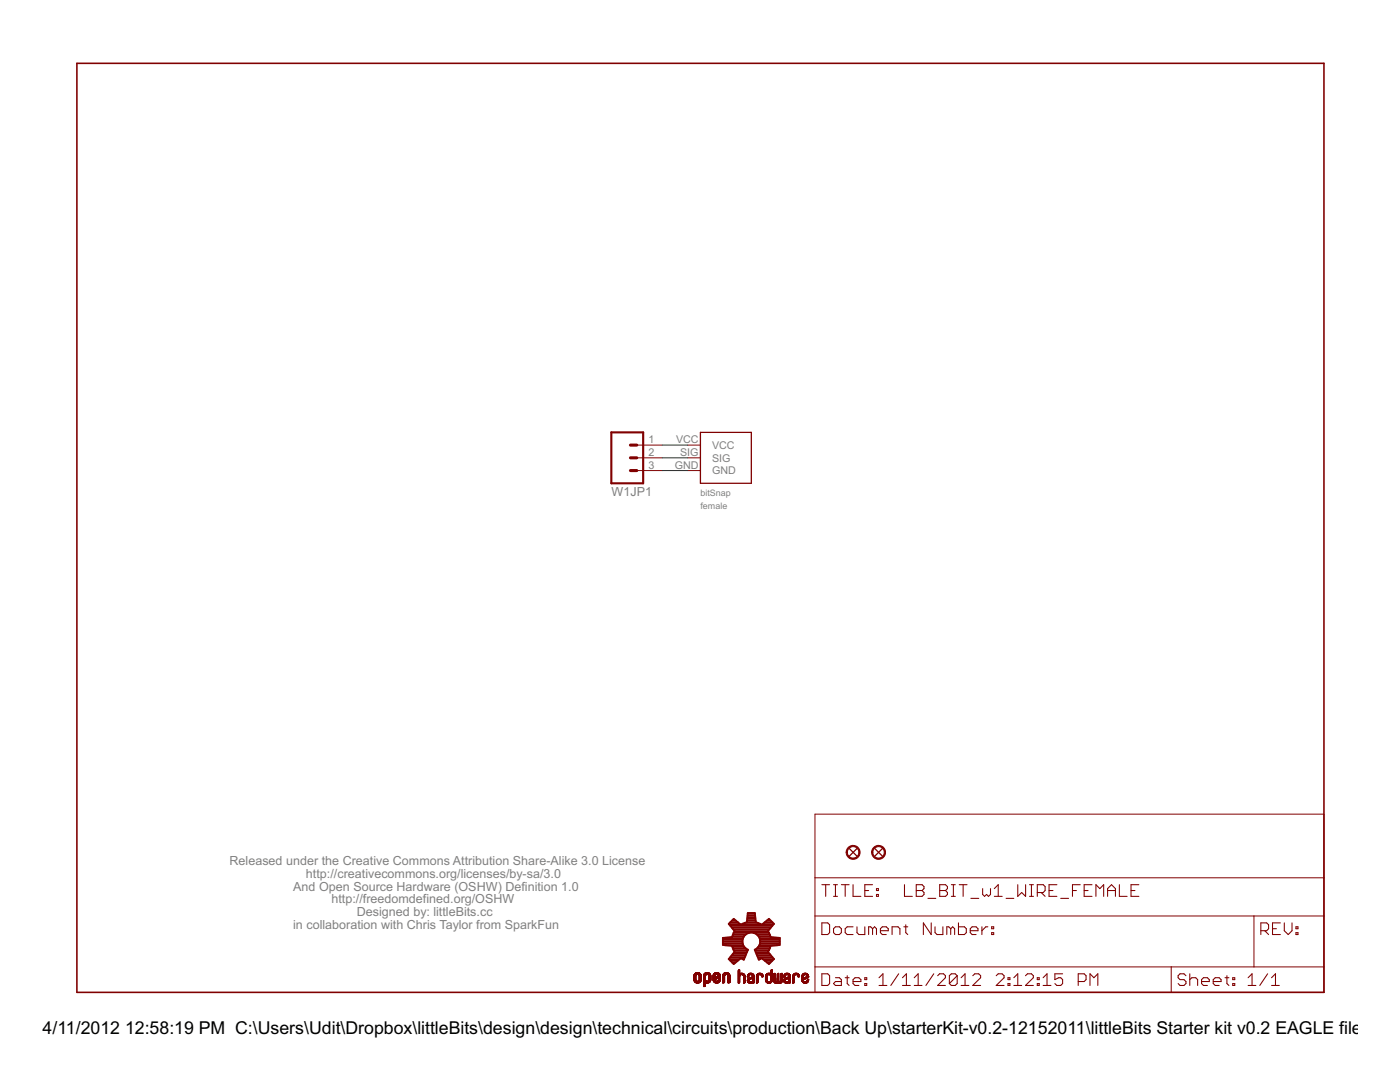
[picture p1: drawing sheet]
<svg xmlns="http://www.w3.org/2000/svg" width="279mm" height="216mm" viewBox="0 0 279 216" stroke-linecap="round" stroke-linejoin="round" font-family="sans-serif">
<path d="M15.3 12.6h248.9v185.4h-248.9z" fill="none" stroke="#800000" stroke-width=".32"/>
<g fill="none" stroke="#800000" stroke-width=".2">
<path d="M127.1 88.8h5.1M127.1 91.4h5.1M127.1 93.9h5.1M137.2 88.8h2.6M137.2 91.4h2.6M137.2 93.9h2.6M162.6 162.5h101.6v35.5h-101.6zM162.6 175.2h101.6M138.5 195.5h.4M138.5 195.4h.4M138.5 195.3h.4M138.5 195.2h.4"/>
<path d="M138.5 195.1h.4M138.5 195h.4M138.5 194.9h.4M138.5 194.8h.4M138.5 195.6h.4M138.5 194.7h.4M138.5 195.7h.6M138.5 195.7h.5M138.5 195.6h.5M138.5 195.8h1.4M138.6 194.4h1.3M138.6 195.8h1.2"/>
<path d="M138.6 194.4h1.2M138.6 195.9h1.2M138.7 194.3h1.1M138.7 196h1M138.7 194.2h1M138.8 196.1h.8M138.8 194.1h.8M138.9 196.1h.7M138.9 194.7h-.4M138.9 194.6h-.4M139 194.6h-.5M139 194.1h.5"/>
<path d="M139 194.5h-.5M139.1 194.1h.3M139.1 196.2h.2M139.1 194.5h-.6M139.3 194.5h.6M139.4 194.5h.5M139.5 195.6h.4M139.5 194.6h.4M139.5 195.5h.4M139.5 194.7h.4M139.6 195.5h.3M139.6 195.4h.3"/>
<path d="M139.6 195.3h.3M139.6 195.2h.3M139.6 195.1h.3M139.6 195h.3M139.6 194.9h.3M139.6 194.8h.3M139.6 194.7h.3M139.8 195.9h-1.2M139.9 195.7h-.5M140.4 196.8h.3M140.4 196.7h.4M140.4 196.6h.4"/>
<path d="M140.4 196.5h.4M140.4 196.4h.4M140.4 196.3h.4M140.4 196.2h.4M140.4 195.9h1.3M140.4 195.8h1.4M140.4 195.7h.6M140.4 195.7h.5M140.4 195.6h.5M140.4 195.6h.4M140.4 195.5h.4M140.4 195.4h.4"/>
<path d="M140.4 195.3h.4M140.4 195.2h.4M140.4 195.1h.4M140.4 195h.4M140.4 194.9h.4M140.4 194.8h.4M140.4 194.7h.4M140.4 196.9h.1M140.4 194.5h.5M140.5 194.4h1.3M140.5 194.3h1.2M140.6 194.3h1.1"/>
<path d="M140.6 194.2h1M140.7 194.2h.9M140.7 196.8h-.3M140.8 194.1h.7M140.8 194.6h-.4M140.9 194.6h-.5M140.9 194.1h.5M141 194.1h.3M141 196.2h.3M141 194.5h-.6M141.2 194.5h.6M141.4 194.5h.4"/>
<path d="M141.4 195.7h.4M141.4 195.6h.4M141.4 194.6h.4M141.4 194.6h.5M141.5 196.1l-1.1 .1M141.5 195.5h.4M141.5 194.7h.4M141.5 195.4h.4M141.5 195.3h.4M141.5 195.2h.4M141.5 195.1h.4M141.5 195h.4"/>
<path d="M141.5 194.9h.4M141.5 194.8h.4M141.5 196.1h-1.1M141.6 196h-1.2M141.8 195.9h-1.4M141.8 195.8h-1.4M141.8 194.4h-1.3M141.8 195.7h-.5M141.9 195.6h-.5M142.3 195.7h.5M142.3 195.6h.5M142.3 195.6h.4"/>
<path d="M142.3 195.5h.4M142.3 195.2h.9M142.3 195h.4M142.3 194.9h.4M142.3 194.8h.4M142.3 194.7h.4M142.3 194.6h.4M142.3 195.7h.6M142.4 195.8h1.3M142.4 195.9h1.3M142.4 194.4h1.3M142.5 194.3l1.2 .1"/>
<path d="M142.5 195.9h1.1M142.5 194.3h1.1M142.5 196h1.1M142.5 194.2h1.1M142.6 196h.9M142.6 194.2h.9M142.6 196.1h.8M142.7 194.1h.7M142.7 196.1h.7M142.7 195.5h-.4M142.8 194.1h.5M142.8 195h.9"/>
<path d="M142.8 194.6h-.5M142.8 195.4l-.5 .1M142.8 194.5h-.5M142.9 196.2h.3M142.9 195.4h-.6M142.9 194.9h.8M142.9 194.1h.3M142.9 194.5h-.6M143 194.9h.7M143 195.3h-.7M143.1 194.8h.6M143.2 194.5h.5"/>
<path d="M143.2 195.3h-.9M143.2 194.8h.5M143.3 195.7h.4M143.3 194.6h.4M143.3 195.6h.4M143.3 194.8h.4M143.3 194.7h.4M143.4 195.5h.3M143.4 195.4h.3M143.4 195.2h-1.1M143.5 195.3h.2M143.5 195.1h-1.2"/>
<path d="M143.6 195.3h.1M143.6 195.1h-1.3M143.7 194.4h-1.3M143.7 195.7h-.5M143.7 195l-1.4 .1M144.2 196h.4M144.2 195.9h.4M144.2 195.8h.4M144.2 195.7h.4M144.2 195.6h.4M144.2 195.5h.4M144.2 195.4h.4"/>
<path d="M144.2 195.3h.4M144.2 195.2h.4M144.2 195.1h.4M144.2 195h.4M144.2 194.9h.4M144.2 194.8h.4M144.2 194.7h.4M144.2 196.1h.3M144.3 194.4h1.3M144.4 194.3h1.1M144.4 194.2h1.1M144.5 194.2h.9"/>
<path d="M144.5 196.1h-.3M144.6 194.1h.7M144.6 196h-.4M144.7 194.6h-.5M144.7 194.6h-.4M144.7 194.1h.5M144.7 194.5h-.4M144.8 194.1h.3M144.8 194.5h-.5M145.1 194.5h.5M145.2 194.5h.4M145.2 194.6h.5"/>
<path d="M145.3 194.7h.4M145.3 196h.4M145.3 195.9h.4M145.3 195.8h.4M145.3 195.7h.4M145.3 195.6h.4M145.3 195.5h.4M145.3 195.4h.4M145.3 195.3h.4M145.3 195.2h.4M145.3 195.1h.4M145.3 195h.4"/>
<path d="M145.3 194.9h.4M145.3 194.8h.4M145.5 196.1h-.2M145.6 196.1h-.3M145.7 196h-.4M147.3 196.2h.1M147.3 196h.3M147.3 195.9h.3M147.3 195.8h.3M147.3 195.7h.3M147.3 195.6h.3M147.3 195.5h.3"/>
<path d="M147.3 195.4h.3M147.3 195.3h.3M147.3 195.2h.3M147.3 195.1h.3M147.3 195h.3M147.3 194.9h.3M147.3 194.8h.3M147.3 194.5h.5M147.3 194.5h1.3M147.3 194.4h1.2M147.3 194.3l1.2 .1M147.3 194.3h1.1"/>
<path d="M147.3 194.2h.4M147.3 194.2h.3M147.3 194.1h.3M147.3 194h.3M147.3 193.9h.3M147.3 193.8h.3M147.3 193.7h.3M147.3 193.6h.3M147.4 193.6h.2M147.4 193.5h.2M147.5 193.5h.1M147.6 196.1l-.3 .1"/>
<path d="M147.6 196.1h-.3M147.6 194.8h-.3M147.7 194.7l-.4 .1M147.7 194.7h-.4M147.7 194.6h-.4M147.7 194.2h.6M147.8 194.6h-.5M147.8 194.2h.5M148.2 194.5h.4M148.3 194.6h.4M148.4 194.7h.3M148.4 194.7l.3 .1"/>
<path d="M148.4 196.2h.1M148.4 196.1h.3M148.4 196h.3M148.4 195.9h.3M148.4 195.8h.3M148.4 195.7h.3M148.4 195.6h.3M148.4 195.5h.3M148.4 195.4h.3M148.4 195.3h.3M148.4 195.2h.3M148.4 195.1h.3"/>
<path d="M148.4 195h.3M148.4 194.9h.3M148.4 194.8h.3M148.7 196.1l-.3 .1M149.1 195.7h.4M149.1 195.7h.3M149.1 195.6h.3M149.1 194.8h.3M149.2 195.8h.3M149.2 195h.1M149.2 194.8h.2M149.2 195.9h.4"/>
<path d="M149.2 195.9h.8M149.2 196h.8M149.3 196h.7M149.3 194.4h1.1M149.3 196.1h.8M149.3 194.4h1M149.4 196.1h.7M149.4 194.9h-.3M149.4 194.3l.9 .1M149.5 195.2h1M149.5 194.3h.7M149.5 195.6h-.4"/>
<path d="M149.5 194.7l-.3 .1M149.5 194.7h-.3M149.5 196.2h.5M149.5 195.5h-.3M149.5 194.6h-.3M149.5 194.2h.6M149.6 195.5h-.4M149.6 195.1h.9M149.6 194.6h-.4M149.6 194.2h.5M149.6 194.5h-.4M149.7 195.4l-.5 .1"/>
<path d="M149.7 195.1h.8M149.7 196.2h-.1M149.8 196.2h.1M149.8 195.4h-.6M149.8 195.9h.2M149.8 195.1h.7M149.9 195.3h-.7M150 195h.5M150 194.5h.4M150.1 194.9h.4M150.1 194.6h.4M150.1 195.3h-.8"/>
<path d="M150.2 194.9h.3M150.2 194.7h.3M150.2 195.3h.3M150.2 194.8h.3M150.2 196.2h.1M150.2 196.1h.3M150.2 196h.3M150.2 195.9h.3M150.2 195.8h.3M150.2 195.7h.3M150.2 195.6h.3M150.2 195.5h.3"/>
<path d="M150.2 195.4h.3M150.4 194.5h-1.1M150.5 196.1l-.3 .1M150.5 195.2h-1.1M151 196.2h.1M151 196h.3M151 195.9h.3M151 195.8h.3M151 195.7h.3M151 195.6h.3M151 195.5h.3M151 195.4h.3"/>
<path d="M151 195.3h.3M151 195.2h.3M151 195.1h.3M151 195h.3M151 194.9h.3M151 194.8h.3M151 194.7h.3M151 194.5h.5M151 194.5h1.2M151.1 194.4h1.1M151.1 194.4h1M151.2 194.4h.9"/>
<path d="M151.2 196.1l-.2 .1M151.2 196.1h-.2M151.3 196h-.3M151.3 194.3h.7M151.3 194.7h-.3M151.3 194.6h-.3M151.4 194.2h.5M151.4 194.6h-.4M151.8 194.5h.4M151.9 194.6h.4M152 194.6h.3M152 194.7h.3"/>
<path d="M152 194.9h.3M152 194.8h.3M152.2 194.9h-.1M152.8 195.6h.3M152.8 195.5h.3M152.8 195.4h.3M152.8 195.3h.3M152.8 195.2h.3M152.8 195.1h.3M152.8 195h.3M152.8 194.9h.3M152.8 194.8h.3"/>
<path d="M152.8 195.7h.3M152.8 194.7h.3M152.8 194.6h.3M152.8 195.8h.4M152.8 195.9h.6M152.9 195.9h1.1M152.9 196h1.1M152.9 194.4h1.2M153 194.4h1.1M153 196h.9M153 194.3h1.1M153 196.1h.9"/>
<path d="M153.1 196.1h.7M153.1 194.8h-.3M153.1 194.3h1M153.1 194.7l-.3 .1M153.2 194.2h.5M153.2 196.2h.5M153.2 194.6h-.4M153.3 194.5h-.5M153.4 196.2h.1M153.5 196.2h.1M153.5 195.9h.6M153.6 194.5h.5"/>
<path d="M153.7 195.8h.4M153.7 194.6h.4M153.8 194.6h.3M153.8 194.7h.3M153.8 195.7h.3M153.8 194.2h.3M153.8 195.6h.3M153.8 195.5h.3M153.8 195.4h.3M153.8 195.3h.3M153.8 195.2h.3M153.8 195.1h.3"/>
<path d="M153.8 195h.3M153.8 194.9h.3M153.8 194.8h.3M153.8 194.1h.3M153.8 194h.3M153.8 193.9h.3M153.8 193.8h.3M153.8 193.7h.3M153.8 193.6h.3M153.9 193.6h.2M153.9 193.5h.2M154.1 193.5h.1"/>
<path d="M154.1 195.7h-.3M154.1 194.5h-1.2M154.4 195.7h.3M154.4 195.6h.3M154.4 195.5h.3M154.4 195.4h.3M154.4 195.3h.3M154.4 195.2h.3M154.4 195.1h.3M154.4 195h.3M154.4 194.9h.3M154.4 194.8h.3"/>
<path d="M154.4 194.7h.3M154.4 194.6h.3M154.4 194.5h.3M154.4 194.4h.3M154.4 195.9h.5M154.4 195.8h.3M154.5 195.9h1.6M154.5 194.3h.2M154.5 196h1.5M154.6 196.1h1.4M154.6 194.2h.1M154.6 196.1h1.3"/>
<path d="M154.7 196.2h.4M154.8 196.2h.1M154.9 196.2h.1M154.9 195.9h.7M155.1 195.8h.3M155.1 195.7h.3M155.1 195.6h.3M155.1 195.5h.3M155.1 195.4h.3M155.1 195.3h.3M155.1 195.2h.3M155.1 195.1h.3"/>
<path d="M155.1 195h.3M155.1 194.9h.3M155.1 194.8h.3M155.1 194.7h.3M155.1 194.6h.3M155.1 194.5h.3M155.1 194.4h.3M155.1 194.3h.3M155.2 194.3h.2M155.3 194.2h.1M155.4 196.2h.4M155.7 196.2h.1"/>
<path d="M155.8 195.8h.3M155.8 195.7h.3M155.8 195.6h.3M155.8 195.5h.3M155.8 195.4h.3M155.8 195.3h.3M155.8 195.2h.3M155.8 195.1h.3M155.8 195h.3M155.8 194.9h.3M155.8 194.8h.3M155.8 194.7h.3"/>
<path d="M155.8 194.6h.3M155.8 194.5h.3M155.8 194.4h.3M155.8 194.3h.3M155.9 194.3h.2M156 194.2h.1M156.1 195.9h-.4M156.4 195.8h.3M156.4 195.7h.3M156.4 195.6h.3M156.4 195.8h.4M156.4 194.8h.3"/>
<path d="M156.4 194.7h.3M156.4 195.9h.5M156.4 195.9h.8M156.4 194.6h.4M156.5 196h.8M156.5 195h-.1M156.5 194.4h1.1M156.6 194.4h1M156.6 196.1h.7M156.6 194.9h-.2M156.6 194.4h.9M156.7 194.9h-.3"/>
<path d="M156.7 194.8h-.3M156.7 195.6h-.3M156.7 195.2h1M156.7 194.3h.8M156.7 194.7h-.3M156.8 196.2h.5M156.8 195.5h-.4M156.8 194.2h.6M156.8 195.1h.9M156.8 194.6h-.3M156.8 194.2h.5M156.9 194.5h-.4"/>
<path d="M157 196.2h.1M157 195.4l-.6 .1M157 195.1h.7M157 195.4h-.5M157.1 195.9h.1M157.1 195.1h.6M157.2 195.3h-.7M157.2 195h.5M157.2 194.5h.5M157.3 194.6h.4M157.3 194.9h.4M157.4 195.3h-.9"/>
<path d="M157.4 194.9h.3M157.4 194.6h.3M157.4 194.7h.3M157.5 195.3h.2M157.5 194.8h.2M157.5 196.2h.1M157.5 196.1h.2M157.5 196h.2M157.5 195.9h.2M157.5 195.8h.2M157.5 195.7h.2M157.5 195.6h.2"/>
<path d="M157.5 195.5h.2M157.5 195.4h.2M157.6 194.5h-1.1M157.7 196.1l-.2 .1M157.7 195.2h-1.1M158.2 196.2h.1M158.2 196.1h.3M158.2 196h.3M158.2 195.9h.3M158.2 195.8h.3M158.2 195.7h.3M158.2 195.6h.3"/>
<path d="M158.2 195.5h.3M158.2 195.4h.3M158.2 195.3h.3M158.2 195.2h.3M158.2 195.1h.3M158.2 195h.3M158.2 194.9h.3M158.2 194.8h.3M158.2 194.6h.4M158.3 194.5h1.2M158.3 194.4h1.1M158.4 194.4h1"/>
<path d="M158.4 194.4h.9M158.5 196.1l-.3 .1M158.5 194.3h.8M158.5 194.7l-.3 .1M158.6 194.7h-.4M158.6 194.2h.6M158.6 194.2h.5M158.7 194.6h-.5M158.7 194.5h-.4M159.1 194.5h.4M159.1 194.6h.4M159.2 194.6h.4"/>
<path d="M159.2 194.7h.4M159.3 194.8h.3M159.3 194.7h.3M159.3 194.9h.2M159.6 194.9h-.3M160 195.7h.4M160 195.7h.3M160 195.6h.3M160 195.5h.4M160 195.2h1.1M160 195.1h.3M160 195h.3"/>
<path d="M160 194.9h.3M160 194.8h.3M160 194.7h.3M160.1 195.8h.3M160.1 195.9h.5M160.1 195.8h.4M160.1 195.9h1.2M160.1 194.5h1.2M160.2 196h1M160.2 194.4h1M160.3 194.4h.8M160.3 196.1h.8"/>
<path d="M160.3 194.3h.8M160.4 194.7h-.4M160.4 195.5h-.4M160.4 194.6h-.4M160.4 194.2h.6M160.4 196.2h.6M160.5 194.6h-.4M160.5 194.2h.4M160.5 194.5h-.4M160.6 195.4l-.6 .1M160.6 195.4h-.6M160.7 196.2h-.1"/>
<path d="M160.7 196.2h.1M160.8 195.3h-.8M160.9 194.9h.5M160.9 194.5h.4M160.9 195.3h-.9M160.9 194.6h.5M161 195.8h.3M161 194.9h.4M161 195.2h-1M161 194.6h.4M161 195.7h.4M161 194.7h.4"/>
<path d="M161.1 195.7h.3M161.1 194.7h.3M161.1 195.6h.3M161.1 194.8h.3M161.1 195.5h.3M161.2 195.5h.2M161.2 195.1h-.8M161.3 195.9h-.5M161.3 195.1h-.8M161.4 195.8h-.4M161.4 195l-.8 .1M161.4 195.6h-.3"/>
<path d="M161.4 195h-.6M162.6 182.8h101.6M162.6 192.9h101.6M233.7 192.9v5.1M250.3 182.8v10.1"/>
</g>
<g fill="none" stroke="#800000" stroke-width=".21">
<path d="M164 176.5h1.6M164.8 176.5v2.4M166.3 176.5h.8M166.3 178.9h.8M166.7 176.5v2.4M167.9 176.5h1.6M168.7 176.5v2.4M170.2 176.5v2.4h1.6M172.6 177.7h.8M174.1 176.5h-1.5v2.4h1.5M174.9 178.5h.4v.4h-.4zM174.9 177.3h.4v.4h-.4z"/>
<path d="M180.5 176.5v2.4h1.6M182.9 176.5h1.1l.4 .4v.4l-.4 .4 .4 .4v.4l-.4 .4h-1.1zM182.9 177.7h1.1M185.2 179.3h1.6M187.5 176.5h1.2l.4 .4v.4l-.4 .4 .4 .4v.4l-.4 .4h-1.2zM187.5 177.7h1.2M189.9 176.5h.7M189.9 178.9h.7M190.3 176.5v2.4M191.4 176.5h1.6M192.2 176.5v2.4M193.8 179.3h1.5"/>
<path d="M196.1 177.3v1.2l.4 .4 .4-.4 .4 .4 .4-.4v-1.2M198.4 178.9h1.6M198.4 177.3l.8-.8v2.4M200.8 179.3h1.5M203.1 176.5v2.4l.8-.8 .8 .8v-2.4M205.5 176.5h.7M205.5 178.9h.7M205.8 176.5v2.4M207 178.1h1.2l.4-.4v-.8l-.4-.4h-1.2v2.4M207.8 178.1l.8 .8M209.4 177.7h.7M210.9 176.5h-1.5v2.4h1.5"/>
<path d="M211.7 179.3h1.6M214 177.7h.8M215.6 176.5h-1.6v2.4M216.4 177.7h.7M217.9 176.5h-1.5v2.4h1.5M218.7 178.9v-2.4l.8 .8 .8-.8v2.4M221 177.7h1.6M221 178.9v-1.6l.8-.8 .8 .8v1.6M223.4 176.5v2.4h1.5M225.7 177.7h.8M227.3 176.5h-1.6v2.4h1.6M164 184.1h1.2l.4 .4v1.6l-.4 .4h-1.2z"/>
<path d="M164 194.3h1.2l.4 .4v1.6l-.4 .3h-1.2zM166.3 185.3l.4-.4h.8l.4 .4v.8l-.4 .4h-.8l-.4-.4zM166.7 195.1h.8l.4 .4v1.1h-1.2l-.4-.3 .4-.4h1.2M168.7 195.1h.8M169.1 194.7v1.6l.4 .3M170.2 195.9h1.6v-.4l-.4-.4h-.8l-.4 .4v.8l.4 .3h.8M170.2 184.9h-1.1l-.4 .4v.8l.4 .4h1.1M171 184.9v1.2l.4 .4h1.2v-1.6M172.6 196.3h.4v.3h-.4zM172.6 195.1h.4v.4h-.4zM174.1 185.3l-.3-.4h-.4v1.6M174.1 185.3l.4-.4 .4 .4v1.2"/>
<path d="M174.1 185.3v1.2M175.4 196.6h1.6M175.4 195.1l.8-.8v2.3M175.7 185.7h1.6v-.4l-.4-.4h-.8l-.4 .4v.8l.4 .4h.8M178 186.5v-1.6h1.2l.4 .4v1.2M179.3 194.3l-1.5 2.3M180.1 196.6h1.6M180.1 195.1l.8-.8v2.3M180.4 184.9h.8M180.8 184.5v1.6l.4 .4M182.5 196.6h1.5M182.5 195.1l.7-.8v2.3"/>
<path d="M185.8 184.1v2.4l-1.5-2.4v2.4M186.4 194.3l-1.6 2.3M186.6 184.9v1.2l.4 .4h1.2v-1.6M187.1 194.7l.4-.4h.8l.4 .4v.4l-1.6 1.5h1.6M189.7 185.3l.4-.4 .4 .4v1.2M189.7 185.3l-.4-.4h-.3v1.6M189.7 185.3v1.2M191 194.7v1.6l-.4 .3h-.7l-.4-.3M191 194.7l-.4-.4h-.7l-.4 .4v1.6M191 194.7l-1.5 1.6M191.3 184.1v2.4h1.2l.3-.4v-.8l-.3-.4h-1.2M191.8 196.6h1.6"/>
<path d="M191.8 195.1l.8-.8v2.3M193.6 185.7h1.6v-.4l-.4-.4h-.8l-.4 .4v.8l.4 .4h.8M194.1 194.7l.4-.4h.8l.4 .4v.4l-1.6 1.5h1.6M196 184.9v1.6M197.1 184.9h-.4l-.7 .8M197.9 186.1h.4v.4h-.4zM197.9 184.9h.4v.4h-.4zM198.8 194.7l.4-.4h.8l.4 .4v.4l-1.6 1.5h1.6M201.2 196.3h.3v.3h-.3zM201.2 195.1h.3v.4h-.3zM202.3 196.6h1.6M202.3 195.1l.8-.8v2.3"/>
<path d="M204.7 194.7l.4-.4h.7l.4 .4v.4l-1.5 1.5h1.5M207 196.3h.4v.3h-.4zM207 195.1h.4v.4h-.4zM208.2 196.6h1.5M208.2 195.1l.8-.8v2.3M212.1 194.3h-1.6v1.2l.8-.4h.4l.4 .4v.8l-.4 .3h-.8l-.4-.3M215.2 195.9h1.2l.3-.4v-.8l-.3-.4h-1.2v2.3M217.5 196.6v-2.3l.8 .8 .8-.8v2.3M236.7 194.7l-.4-.4h-.8l-.4 .4v.4l.4 .4h.8l.4 .4v.4l-.4 .3h-.8l-.4-.3M237.4 195.5l.4-.4h.8l.4 .4v1.1M237.4 194.3v2.3M239.8 195.9h1.5v-.4l-.3-.4h-.8l-.4 .4v.8l.4 .3h.8"/>
<path d="M242.1 195.9h1.6v-.4l-.4-.4h-.8l-.4 .4v.8l.4 .3h.8M244.5 195.1h.8M244.9 194.7v1.6l.4 .3M246 196.3h.4v.3h-.4zM246 195.1h.4v.4h-.4zM249.1 196.6h1.5M249.1 195.1l.8-.8v2.3M251.6 185.7h1.2l.4-.4v-.8l-.4-.4h-1.2v2.4M252.4 185.7l.8 .8M253 194.3l-1.6 2.3M253.8 196.6h1.5M253.8 195.1l.8-.8v2.3"/>
<path d="M254 185.3h.7M255.5 184.1h-1.5v2.4h1.5M256.3 184.1v1.6l.8 .8 .8-.8v-1.6M258.6 186.1h.4v.4h-.4zM258.6 184.9h.4v.4h-.4z"/>
</g>
<path d="M139.8 86.3h10.1v10.1h-10.1zM169.5 169.3l1.5 1.5M171 169.3l-1.5 1.5M174.6 169.3l1.5 1.5M176.1 169.3l-1.5 1.5" fill="none" stroke="#800000" stroke-width=".25"/>
<path d="M122 86.3h6.4v10.1h-6.4z" fill="none" stroke="#800000" stroke-width=".42"/>
<path d="M125.8 93.9h1.3M125.8 91.4h1.3M125.8 88.8h1.3" fill="none" stroke="#800000" stroke-width=".61"/>
<g fill="#800000" stroke="#800000" stroke-width=".2">
<path d="M169.2 169.1a1.4 1.4 0 0 1 2.3 .3 1.4 1.4 0 0 1-.9 2 1.4 1.4 0 0 1-1.7-1.3h.2a1.14 1.14 0 0 1 1.7-1 1.14 1.14 0 0 1 .1 2 1.14 1.14 0 0 1-1.8-.7v-.3h-.2z" fill-rule="evenodd"/>
<path d="M174.3 169.1a1.4 1.4 0 0 1 2.2 .3 1.4 1.4 0 0 1-.8 2 1.4 1.4 0 0 1-1.8-1.3h.3a1.14 1.14 0 0 1 1.7-1 1.14 1.14 0 0 1 .1 2 1.14 1.14 0 0 1-1.8-.7v-.3h-.3z" fill-rule="evenodd"/>
</g>
<g fill="none" stroke="#800000" stroke-width=".38">
<path d="M144.3 188.2h3.9M144.3 187.9h3.9M144.3 187.5h3.9M144.3 187.2h4M144.6 188.6h3.7M145.4 191.4h2.2M145.5 184.4h2.2M145.7 191h2.9M145.7 184h1.6M145.8 184.7h8.3M145.8 191.7h1.4M146 190.7h2.8"/>
<path d="M146 185.1h7.8M146.1 183.7h.8M146.1 192.1h.7M146.2 186.8h2.3M146.2 188.9h2.3M146.3 186.5h2.5M146.3 190.3h2.6M146.3 189.3h2.6M146.3 185.4h7.2M146.4 186.2l-.3 .8-1.8 .2v1.4l1.8 .1 .5 1.2-1.2 1.5M146.4 186.1h3.1M146.5 189.6h2.7"/>
<path d="M146.6 190h2.5M146.6 185.8l-1.2-1.5 1-1 1.4 1.2 1.3-.5 .1-1.8h1.4l.2 1.8 1.2 .5 1.5-1.2 1 1-1.2 1.5M146.6 185.8l-.2 .4M146.6 185.8h6.7M148.1 184.4h3.7M148.2 187.6a1.76 1.76 0 0 0 1.1 1.9l-.9 2-.6-.3-1.4 1.2-1-1M148.2 187.6a1.78 1.78 0 0 1 1.9-1.5 1.78 1.78 0 0 1 1.6 1.8M148.2 191.4h.3M149 184h1.9M149.1 183.7h1.7M149.1 183.3h1.6M149.2 183h1.5"/>
<path d="M149.2 182.6h1.5M149.2 182.3h1.4M150.4 186.1h3.1M150.7 189.6h2.7M150.8 190h2.5M151 190.3h2.6M151 189.3h2.6M151.1 186.5h2.5M151.1 190.7h2.8M151.3 191h2.9M151.4 188.9h2.3M151.4 191.4h.3"/>
<path d="M151.4 186.8h2.3M151.6 188.6h3.7M151.6 187.2h4M151.7 188.2h3.9M151.7 187.5h3.9M151.7 187.9h3.9M152.2 184.4h2.2M152.3 191.4h2.1M152.6 184h1.6M152.7 191.7h1.4M153 183.7h.8M153.1 192.1h.6"/>
<path d="M153.3 185.8l.2 .4M153.5 186.2l.3 .8 1.8 .2v1.4l-1.8 .1-.5 1.2 1.2 1.5-1 1-1.5-1.2-.6 .3-.8-2 .9-.8 .2-.8"/>
</g>
<path d="M132.2 88.8h5M132.2 91.4h5M132.2 93.9h5" fill="none" stroke="#008000" stroke-width=".2"/>
<g font-size="4">
<text x="8.5" y="206.4">4/11/2012</text>
<text x="25" y="206.4">12:58:19 PM C:\Users\Udit\Dropbox\littleBits\design\design\technical\circuits\production\Back Up\starterKit-v0.2-12152011\littleBits Starter kit v0.2 EAGLE files\LB_</text>
</g>
<g font-size="2.8" fill="#808080">
<text x="122" y="99">W1JP1</text>
<text x="45.8" y="172.6">Released under the Creative Commons Attribution Share-Alike 3.0 License</text>
<text x="58.5" y="177.7">And Open Source Hardware (OSHW) Definition 1.0</text>
<text x="61.1" y="175.2">http://creativecommons.org/licenses/by-sa/3.0</text>
<text x="58.5" y="185.3">in collaboration with Chris Taylor from SparkFun</text>
<text x="66.1" y="180.2">http://freedomdefined.org/OSHW</text>
<text x="71.2" y="182.8">Designed by: littleBits.cc</text>
</g>
<g font-size="2.4" fill="#808080">
<text x="129.4" y="88.5">1</text>
<text x="134.9" y="88.5">VCC</text>
<text x="142.1" y="89.6">VCC</text>
<text x="129.4" y="91">2</text>
<text x="129.4" y="93.5">3</text>
<text x="134.7" y="93.5">GND</text>
<text x="135.7" y="91">SIG</text>
<text x="142.1" y="92.1">SIG</text>
<text x="142.1" y="94.7">GND</text>
</g>
<g font-size="2" fill="#808080">
<text x="139.8" y="99">bitSnap</text>
<text x="139.8" y="101.5">female</text>
</g>
</svg>
